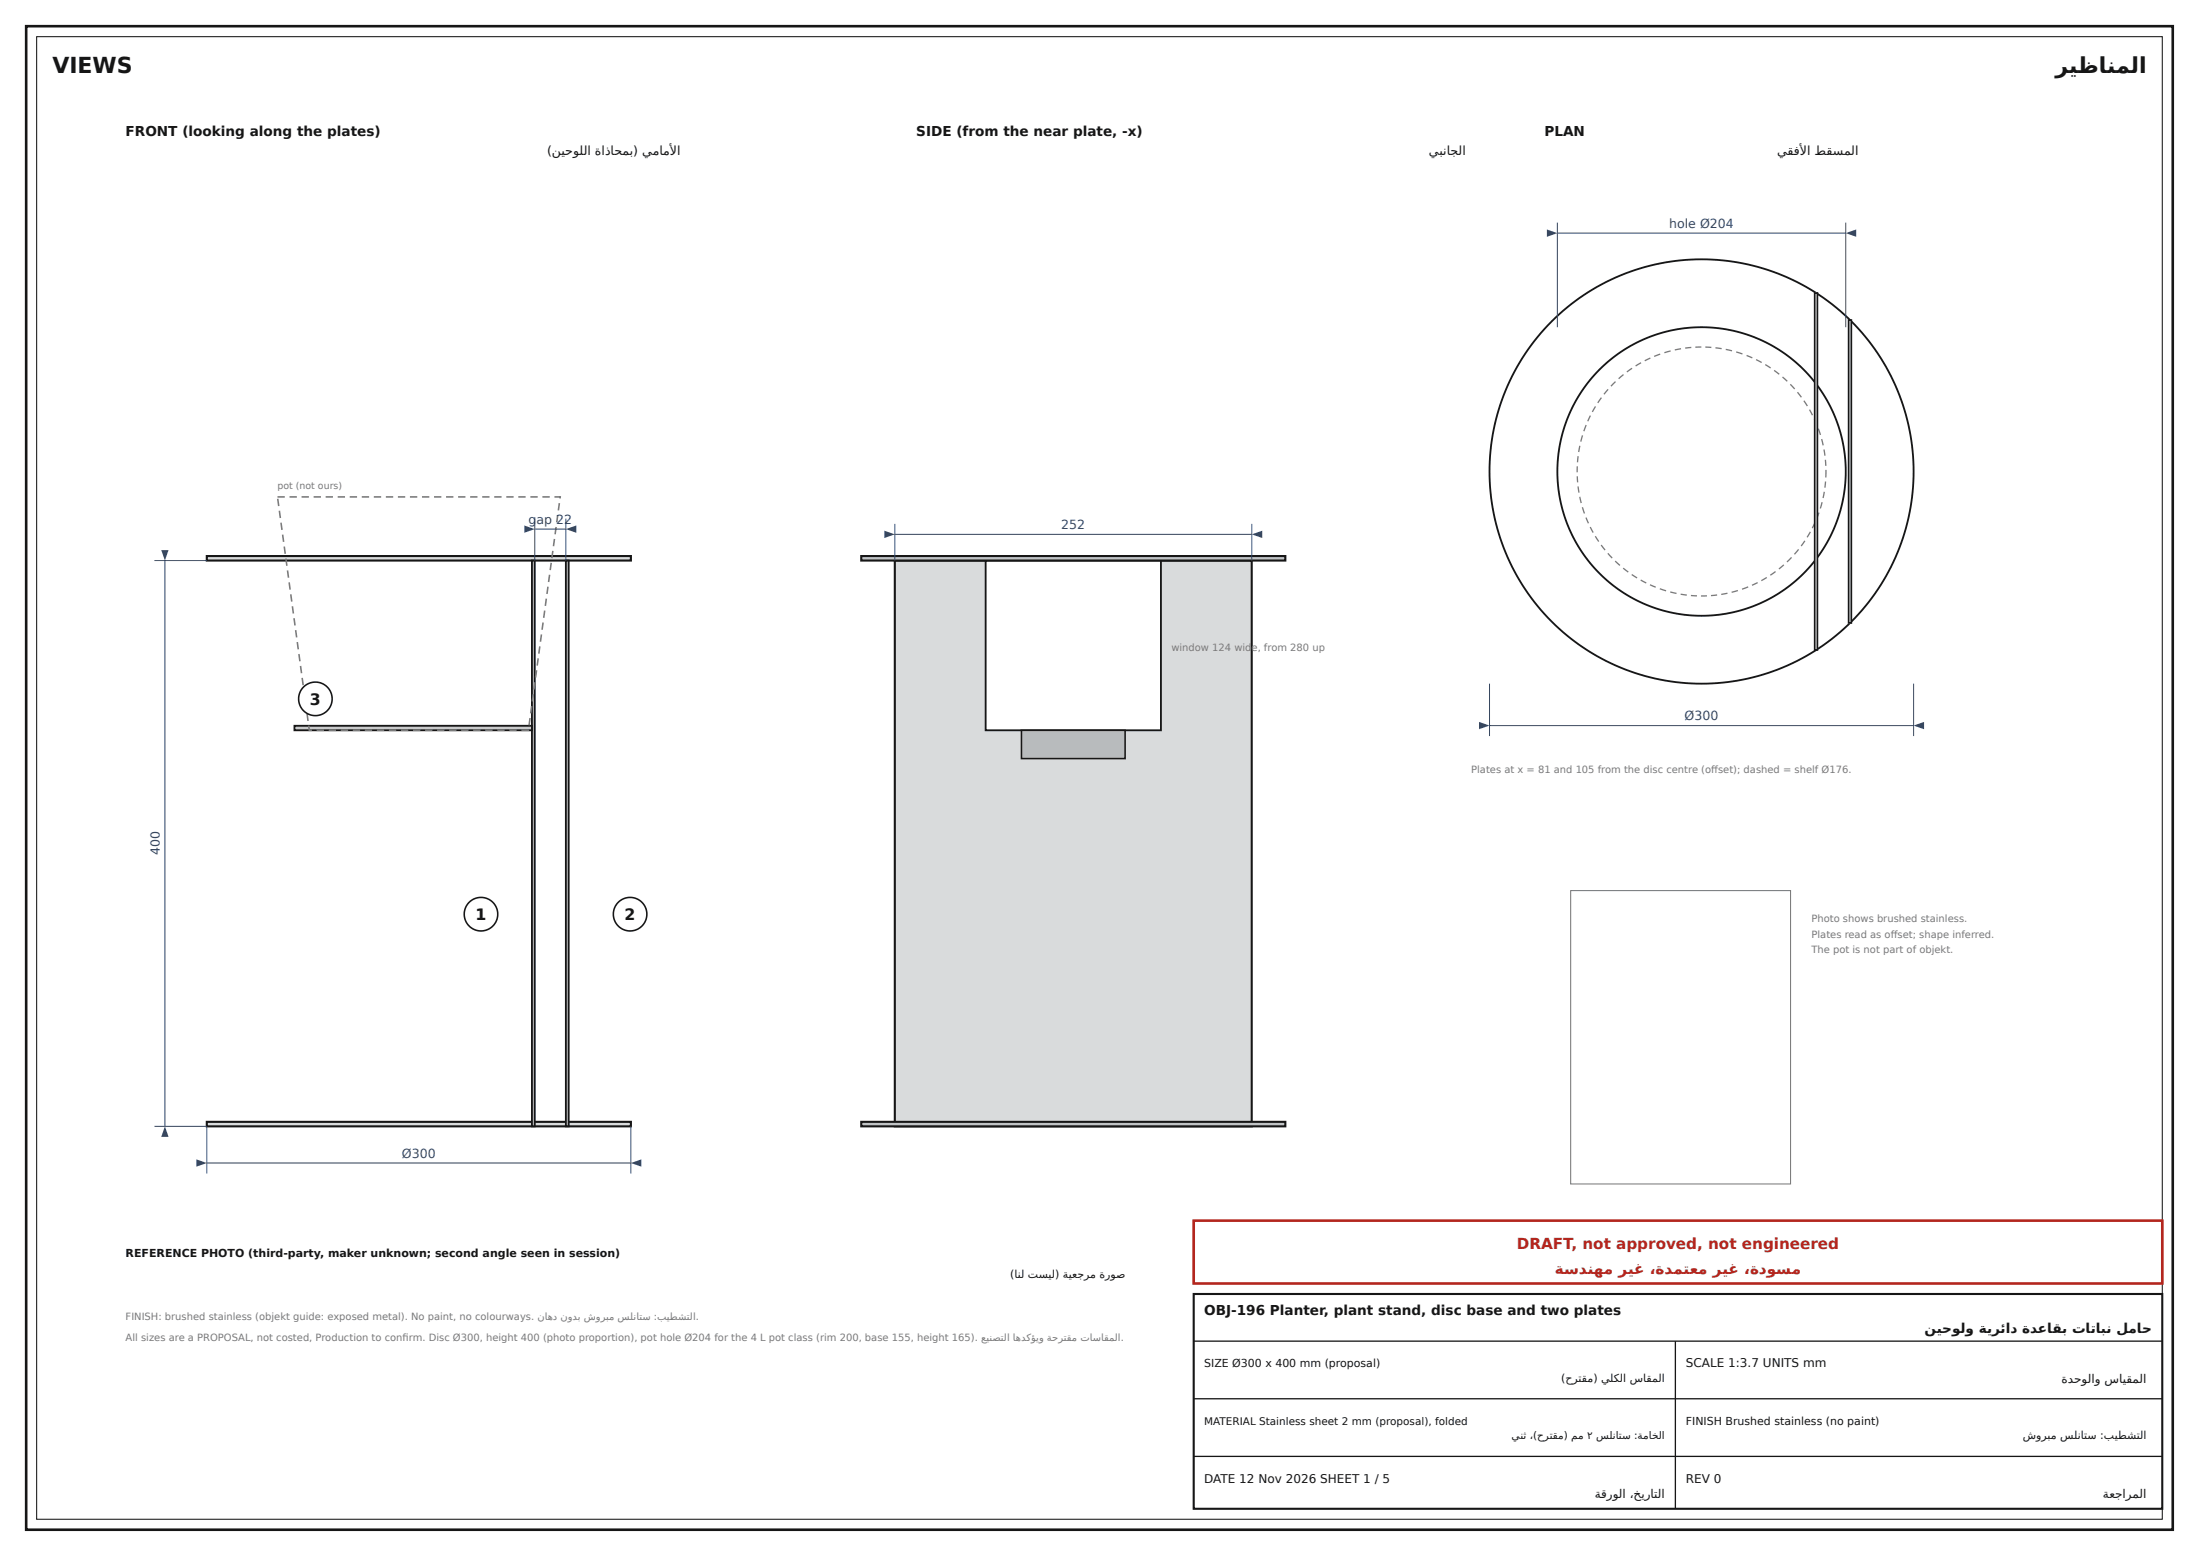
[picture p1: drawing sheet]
<svg xmlns="http://www.w3.org/2000/svg" width="420mm" height="297mm" viewBox="0 0 420 297" stroke-linecap="round" stroke-linejoin="round" font-family="sans-serif">
<path d="M5 5h410v287h-410z" fill="none" stroke="#161616" stroke-width=".5"/>
<path d="M7 7h406v283h-406z" fill="none" stroke="#161616" stroke-width=".2"/>
<path d="M228 247h185v41h-185z" fill="#fff"/>
<path d="M228 247h185v41h-185z" fill="none" stroke="#161616" stroke-width=".4"/>
<path d="M228 256h185M320 256v32M228 267h185M228 278h185" fill="none" stroke="#161616" stroke-width=".25"/>
<path d="M228 233h185v12h-185z" fill="#fff"/>
<path d="M228 233h185v12h-185z" fill="none" stroke="#b3261e" stroke-width=".5"/>
<path d="M39.5 214.1h81v.9h-81z" fill="#d9dbdc"/>
<path d="M39.5 214.1h81v.9h-81z" fill="none" stroke="#161616" stroke-width=".4"/>
<path d="M39.5 106.1h81v.9h-81z" fill="#d9dbdc"/>
<path d="M39.5 106.1h81v.9h-81z" fill="none" stroke="#161616" stroke-width=".4"/>
<path d="M101.6 107h.5v108h-.5z" fill="#c9cbcd"/>
<path d="M101.6 107h.5v108h-.5z" fill="none" stroke="#161616" stroke-width=".35"/>
<path d="M108.1 107h.5v108h-.5z" fill="#c9cbcd"/>
<path d="M108.1 107h.5v108h-.5z" fill="none" stroke="#161616" stroke-width=".35"/>
<path d="M56.2 138.5h45.4v.9h-45.4z" fill="#c9cbcd"/>
<path d="M56.2 138.5h45.4v.9h-45.4z" fill="none" stroke="#161616" stroke-width=".35"/>
<path d="M55.3 94.7h1.4v.3h-1.4zM57.6 94.7h1.4v.3h-1.4zM59.9 94.7h1.4v.3h-1.4zM62.2 94.7h1.4v.3h-1.4zM64.5 94.7h1.4v.3h-1.4zM66.8 94.7h1.4v.3h-1.4zM69.1 94.7h1.4v.3h-1.4zM71.4 94.7h1.4v.3h-1.4zM73.7 94.7h1.4v.3h-1.4zM76 94.7h1.4v.3h-1.4zM78.3 94.7h1.4v.3h-1.4zM80.6 94.7h1.4v.3h-1.4zM82.9 94.7h1.4v.3h-1.4zM85.2 94.7h1.4v.3h-1.4zM87.5 94.7h1.4v.3h-1.4zM89.8 94.7h1.4v.3h-1.4zM92.1 94.7h1.4v.3h-1.4zM94.4 94.7h1.4v.3h-1.4zM96.7 94.7h1.4v.3h-1.4zM99 94.7h1.4v.3h-1.4zM101.3 94.7h1.4v.3h-1.4zM103.6 94.7h1.4v.3h-1.4zM105.9 94.7h1.3l-.1 .5-.3-.1 .1-.3h.1v.2h-1.1zM106.7 96l.3 .1-.2 1.3h-.3zM106.4 98.3h.3l-.2 1.4h-.3zM106.1 100.6h.3l-.2 1.4h-.3zM105.8 102.9h.3l-.2 1.4-.3-.1zM105.4 105.1l.3 .1-.1 1.4-.3-.1zM105.1 107.4l.3 .1-.2 1.3h-.3zM104.8 109.7h.3l-.2 1.4h-.3zM104.5 112h.3l-.2 1.4h-.3zM104.2 114.2l.3 .1-.2 1.4-.3-.1zM103.9 116.5l.3 .1-.2 1.4-.3-.1zM103.6 118.8h.3l-.2 1.4h-.3zM103.3 121.1h.3l-.2 1.4h-.3zM103 123.4h.3l-.2 1.4h-.3zM102.6 125.6l.3 .1-.1 1.4-.3-.1zM102.3 127.9l.3 .1-.2 1.4-.3-.1zM102 130.2h.3l-.2 1.4h-.3zM101.7 132.5h.3l-.2 1.4h-.3zM101.4 134.8h.3l-.2 1.4-.3-.1zM101.1 137l.3 .1-.2 1.4-.3-.1zM99.6 139.2h1.3v.2h-.1h.3v.1h-1.5zM97.3 139.2h1.4v.3h-1.4zM95 139.2h1.4v.3h-1.4zM92.7 139.2h1.4v.3h-1.4zM90.4 139.2h1.4v.3h-1.4zM88.1 139.2h1.4v.3h-1.4zM85.8 139.2h1.4v.3h-1.4zM83.5 139.2h1.4v.3h-1.4zM81.2 139.2h1.4v.3h-1.4zM78.9 139.2h1.4v.3h-1.4zM76.6 139.2h1.4v.3h-1.4zM74.3 139.2h1.4v.3h-1.4zM72 139.2h1.4v.3h-1.4zM69.7 139.2h1.4v.3h-1.4zM67.4 139.2h1.4v.3h-1.4zM65.1 139.2h1.4v.3h-1.4zM62.8 139.2h1.4v.3h-1.4zM60.5 139.2h1.4v.3h-1.4zM58.8 138.5h.3l.1 .9h-.1v-.2h.5v.3h-.7zM58.5 136.3l.3-.1 .2 1.4h-.3zM58.2 134l.3-.1 .2 1.4-.3 .1zM57.9 131.7h.3l.2 1.3-.3 .1zM57.6 129.4h.3l.2 1.4h-.3zM57.3 127.1h.3l.1 1.4h-.3zM56.9 124.9l.3-.1 .2 1.4h-.3zM56.6 122.6l.3-.1 .2 1.4-.3 .1zM56.3 120.3h.3l.2 1.3-.3 .1zM56 118h.3l.2 1.4h-.3zM55.7 115.7h.3l.2 1.4h-.3zM55.4 113.5l.3-.1 .2 1.4-.3 .1zM55.1 111.2l.3-.1 .2 1.4-.3 .1zM54.8 108.9h.3l.2 1.4h-.3zM54.5 106.6h.3l.1 1.4h-.3zM54.1 104.3h.3l.2 1.4h-.3zM53.8 102.1l.3-.1 .2 1.4-.3 .1zM53.5 99.8l.3-.1 .2 1.4-.3 .1zM53.2 97.5h.3l.2 1.4h-.3zM52.9 95.2h.3l.2 1.4h-.3zM53 94.7h1.4v.3h-1.4z" fill="#7a7a7a"/>
<path d="M31.5 107v108" fill="none" stroke="#2a4a7a" stroke-width=".2"/>
<g fill="#2a4a7a">
<path d="M30.8 105h1.4l-.7 2z"/>
<path d="M31.5 215l.7 2h-1.4z"/>
</g>
<path d="M29.5 107h10M29.5 215h10" fill="none" stroke="#2a4a7a" stroke-width=".19"/>
<path d="M39.5 222h81" fill="none" stroke="#2a4a7a" stroke-width=".2"/>
<g fill="#2a4a7a">
<path d="M37.5 221.3l2 .7-2 .7z"/>
<path d="M120.5 222l2-.7v1.4z"/>
</g>
<path d="M39.5 215v9M120.5 215v9" fill="none" stroke="#2a4a7a" stroke-width=".19"/>
<path d="M102.1 101h6" fill="none" stroke="#2a4a7a" stroke-width=".2"/>
<g fill="#2a4a7a">
<path d="M100.1 100.3l2 .7-2 .7z"/>
<path d="M108.1 101l2-.7v1.4z"/>
</g>
<path d="M102.1 99v8M108.1 99v8" fill="none" stroke="#2a4a7a" stroke-width=".19"/>
<circle cx="120.3" cy="174.5" r="3.2" fill="#fff"/>
<circle cx="120.3" cy="174.5" r="3.2" fill="none" stroke="#161616" stroke-width=".3"/>
<circle cx="91.9" cy="174.5" r="3.2" fill="#fff"/>
<circle cx="91.9" cy="174.5" r="3.2" fill="none" stroke="#161616" stroke-width=".3"/>
<circle cx="60.2" cy="133.4" r="3.2" fill="#fff"/>
<circle cx="60.2" cy="133.4" r="3.2" fill="none" stroke="#161616" stroke-width=".3"/>
<path d="M170.9 107h68.2v108h-68.2z" fill="#d9dbdc"/>
<path d="M170.9 107h68.2v108h-68.2z" fill="none" stroke="#161616" stroke-width=".4"/>
<path d="M188.3 107h33.4v32.4h-33.4z" fill="#fff"/>
<path d="M188.3 107h33.4v32.4h-33.4z" fill="none" stroke="#161616" stroke-width=".35"/>
<path d="M164.5 214.1h81v.9h-81z" fill="#c0c3c5"/>
<path d="M164.5 214.1h81v.9h-81z" fill="none" stroke="#161616" stroke-width=".4"/>
<path d="M164.5 106.1h81v.9h-81z" fill="#c0c3c5"/>
<path d="M164.5 106.1h81v.9h-81z" fill="none" stroke="#161616" stroke-width=".4"/>
<path d="M195.1 139.4h19.8v5.4h-19.8z" fill="#b8bbbd"/>
<path d="M195.1 139.4h19.8v5.4h-19.8z" fill="none" stroke="#161616" stroke-width=".3"/>
<path d="M170.9 102h68.2" fill="none" stroke="#2a4a7a" stroke-width=".2"/>
<g fill="#2a4a7a">
<path d="M168.9 101.3l2 .7-2 .7z"/>
<path d="M239.1 102l2-.7v1.4z"/>
</g>
<path d="M170.9 100v7M239.1 100v7" fill="none" stroke="#2a4a7a" stroke-width=".19"/>
<circle cx="325" cy="90" r="40.5" fill="#fff"/>
<circle cx="325" cy="90" r="40.5" fill="none" stroke="#161616" stroke-width=".35"/>
<circle cx="325" cy="90" r="27.5" fill="#fff"/>
<circle cx="325" cy="90" r="27.5" fill="none" stroke="#161616" stroke-width=".35"/>
<path d="M348.6 91.9h.2l-.1 1.2h-.3zM348.3 93.9h.3l-.3 1.2-.2-.1zM347.9 95.8l.2 .1-.3 1.2-.2-.1zM347.3 97.8l.2 .1-.4 1.2-.2-.1zM346.6 99.7l.2 .1-.5 1.1-.3-.1zM345.7 101.5l.2 .1-.6 1-.2-.1zM344.6 103.2l.2 .1-.7 1-.2-.1zM343.4 104.8l.2 .1-.8 1-.2-.2zM341.2 107.2l.9-.9 .2 .2-.9 .9zM339.7 108.5l.9-.8 .2 .2-.9 .8zM338.1 109.7l1-.7 .1 .2-1 .7zM336.4 110.7l1-.6 .1 .2-1 .6zM334.6 111.6l1-.5 .2 .2-1.1 .5zM332.7 112.3l1.2-.4 .1 .2-1.2 .5zM330.7 112.9l1.2-.3 .1 .2-1.2 .4zM328.7 113.3l1.2-.2 .1 .3-1.2 .2zM326.8 113.6l1.2-.2v.3l-1.2 .1zM324.9 113.6h1.1v.3h-1.1zM323 113.5l1.1 .1v.3l-1.1-.1zM321 113.3l1.2 .2v.2l-1.2-.2zM319 112.9l1.2 .3v.2l-1.2-.3zM317.1 112.3l1.2 .4-.1 .2-1.2-.4zM315.2 111.5l1.1 .5-.1 .2-1.1-.5zM313.4 110.6l1.1 .6-.1 .2-1.1-.6zM311.7 109.6l1 .6-.1 .2-1-.6zM310.1 108.4l1 .7-.2 .2-.9-.7zM308.6 107l.9 .8-.2 .2-.9-.8zM307 105.7l.2-.2 .8 .9-.2 .2zM305.7 104.1l.2-.1 .8 .9-.2 .2zM304.6 102.4l.2-.1 .7 1-.2 .1zM303.6 100.7l.2-.2 .6 1.1-.2 .1zM302.8 98.8h.2l.5 1-.2 .1zM302.1 96.9l.3-.1 .3 1.2-.2 .1zM301.6 94.9l.3-.1 .2 1.2-.2 .1zM301.3 92.9l.2-.1 .2 1.2-.2 .1zM301.1 90.9h.3l.1 1.2h-.3zM301.1 89h.3v1.2h-.3zM301.3 87.1h.2l-.1 1.2-.2-.1zM301.6 85.1h.3l-.2 1.2h-.3zM302.1 83.1h.3l-.3 1.2h-.3zM302.8 81.1l.3 .1-.5 1.1h-.2zM303.7 79.3l.2 .1-.5 1.1-.3-.1zM304.6 77.5l.2 .1-.6 1.1-.2-.1zM305.8 75.8l.2 .2-.7 1-.2-.2zM307.1 74.2l.1 .2-.7 .9-.2-.1zM308 73.2l.5-.4 .1 .1-.8 .9-.2-.2zM309.1 72.2l.9-.8 .2 .2-1 .8zM310.7 70.9l1-.7 .1 .2-1 .7zM312.3 69.7l1.1-.6 .1 .2-1 .7zM314.1 68.8l1.1-.6 .1 .3-1.1 .5zM315.9 67.9l1.2-.4v.2l-1.1 .4zM317.9 67.2l1.2-.3v.2l-1.2 .3zM319.9 66.7l1.2-.3v.3l-1.2 .2zM321.8 66.3l1.2-.1v.2l-1.1 .2zM323.8 66.1h1.2v.3h-1.2zM325.7 66.1l1.2 .1v.2h-1.2zM327.7 66.3l1.1 .1v.3l-1.2-.2zM329.6 66.6l1.2 .2v.3l-1.2-.3zM331.6 67.1l1.2 .3v.3l-1.2-.4zM333.6 67.7l1.1 .5-.1 .2-1-.4zM335.5 68.5l1 .6-.1 .2-1-.5zM337.2 69.5l1.1 .6-.2 .2-1-.6zM338.9 70.6l1 .7-.1 .2-1-.7zM340.5 71.9l1 .8-.2 .2-.9-.8zM341.9 73.4l.1-.1 .9 .9-.2 .1zM343.2 75l.2-.2 .8 1-.2 .1zM344.4 76.6l.2-.2 .7 1-.2 .2zM345.5 78.3l.2-.2 .6 1.1-.2 .1zM346.4 80l.2-.1 .5 1.1-.2 .1zM347.2 81.9l.2-.1 .4 1.2-.2 .1zM347.8 83.8h.3l.2 1.2h-.2zM348.3 85.8h.2l.2 1.2h-.3zM348.5 87.8h.3l.1 1.1h-.3zM348.6 89.7h.3v1.4h-.3z" fill="#7a7a7a"/>
<path d="M346.6 55.9h.5v68.2h-.5z" fill="#c9cbcd"/>
<path d="M346.6 55.9h.5v68.2h-.5z" fill="none" stroke="#161616" stroke-width=".3"/>
<path d="M353.1 61.1h.5v57.8h-.5z" fill="#c9cbcd"/>
<path d="M353.1 61.1h.5v57.8h-.5z" fill="none" stroke="#161616" stroke-width=".3"/>
<path d="M284.5 138.5h81" fill="none" stroke="#2a4a7a" stroke-width=".2"/>
<g fill="#2a4a7a">
<path d="M282.5 137.8l2 .7-2 .7z"/>
<path d="M365.5 138.5l2-.7v1.4z"/>
</g>
<path d="M284.5 130.5v10M365.5 130.5v10" fill="none" stroke="#2a4a7a" stroke-width=".19"/>
<path d="M297.5 44.5h55" fill="none" stroke="#2a4a7a" stroke-width=".2"/>
<g fill="#2a4a7a">
<path d="M295.5 43.8l2 .7-2 .7z"/>
<path d="M352.5 44.5l2-.7v1.4z"/>
</g>
<path d="M297.5 42.5v20M352.5 42.5v20" fill="none" stroke="#2a4a7a" stroke-width=".19"/>
<path d="M300 170h42v56h-42z" fill="none" stroke="#7a7a7a" stroke-width=".2"/>
<g font-size="4.2" fill="#161616">
<text x="10" y="14">VIEWS</text>
<text x="392.6" y="14">ريظانملا</text>
</g>
<g font-size="3" fill="#161616">
<text x="59.2" y="134.5">3</text>
<text x="90.8" y="175.6">1</text>
<text x="119.3" y="175.6">2</text>
</g>
<g font-size="2.9" fill="#b3261e">
<text x="289.7" y="238.4">DRAFT, not approved, not engineered</text>
<text x="297" y="243.2">ةسدنهم ريغ ،ةدمتعم ريغ ،ةدوسم</text>
</g>
<g font-size="2.6" fill="#161616">
<text x="24" y="26">FRONT (looking along the plates)</text>
<text x="175" y="26">SIDE (from the near plate, -x)</text>
<text x="295" y="26">PLAN</text>
<text x="230" y="251">OBJ-196 Planter, plant stand, disc base and two plates</text>
<text x="367.6" y="254.4">نيحولو ةيرئاد ةدعاقب تاتابن لماح</text>
</g>
<g font-size="2.4" fill="#161616">
<text x="104.5" y="29.5">(نيحوللا ةاذاحمب) يمامأل ا</text>
<text x="272.9" y="29.5">يبناجلا</text>
<text x="339.4" y="29.5">يقفأل ا طقسملا</text>
</g>
<g font-size="2.4" fill="#2a4a7a">
<text x="318.8" y="43.5">hole Ø204</text>
<text x="100.9" y="100">g</text>
<text x="102.5" y="100">ap 22</text>
<text x="202.7" y="101">252</text>
<text x="321.8" y="137.5">Ø300</text>
<text x="30.5" y="163.3" transform="rotate(-90 30.5 163.3)">400</text>
<text x="76.8" y="221">Ø300</text>
</g>
<g font-size="2.3" fill="#161616">
<text x="322" y="261">SCALE 1:3.7 UNITS mm</text>
<text x="393.8" y="264">ةدحولاو سايقملا</text>
<text x="230" y="283">DATE 12 Nov 2026 SHEET 1 / 5</text>
<text x="304.6" y="286">ةقرولا ،خيراتلا</text>
<text x="322" y="283">REV 0</text>
<text x="401.7" y="286">ةعجارملا</text>
</g>
<g font-size="2.1" fill="#161616">
<text x="24" y="240">REFERENCE PHOTO (third-party, maker unknown; second angle seen in session)</text>
<text x="192.9" y="244">(انل تسيل) ةيعجرم ةروص</text>
<text x="230" y="261">SIZE Ø300 x 400 mm (proposal)</text>
<text x="298.2" y="263.7">(حرتقم) يلكلا ساقملا</text>
<text x="322" y="272">FINISH Brushed stainless (no paint)</text>
<text x="386.4" y="274.7">شوربم سلناتس :بيطشتلا</text>
</g>
<g font-size="2" fill="#161616">
<text x="230" y="272">MATERIAL Stainless sheet 2 mm (proposal), folded</text>
<text x="288.7" y="274.6">ينث ،(حرتقم) مم ٢ سلناتس :ةماخلا</text>
</g>
<g font-size="1.9" fill="#7a7a7a">
<text x="223.7" y="124.2">window 124 wide, from 280 up</text>
<text x="281" y="147.5">Plates at x = 81 and 105 from the disc centre (off set); dashed = shelf Ø176.</text>
<text x="346" y="176">Photo shows brushed stainless.</text>
<text x="346" y="179">Plates read as off set; shape inferred.</text>
<text x="346" y="182">The pot is not part of objekt.</text>
<text x="24" y="252">FINISH: brushed stainless (objekt guide: exposed metal). No paint, no colourways. ناهد نودب شوربم سلناتس :بيطشتلا.</text>
<text x="24" y="256">All sizes are a PROPOSAL, not costed, Production to confi rm. Disc Ø300, height 400 (photo proportion), pot hole Ø204 for the 4 L pot class (rim 200, base 155, height 165). عينصتلا اهدكؤيو ةحرتقم تاساقملا.</text>
</g>
<text font-size="1.8" fill="#7a7a7a" x="53" y="93.3">pot (not ours)</text>
</svg>
